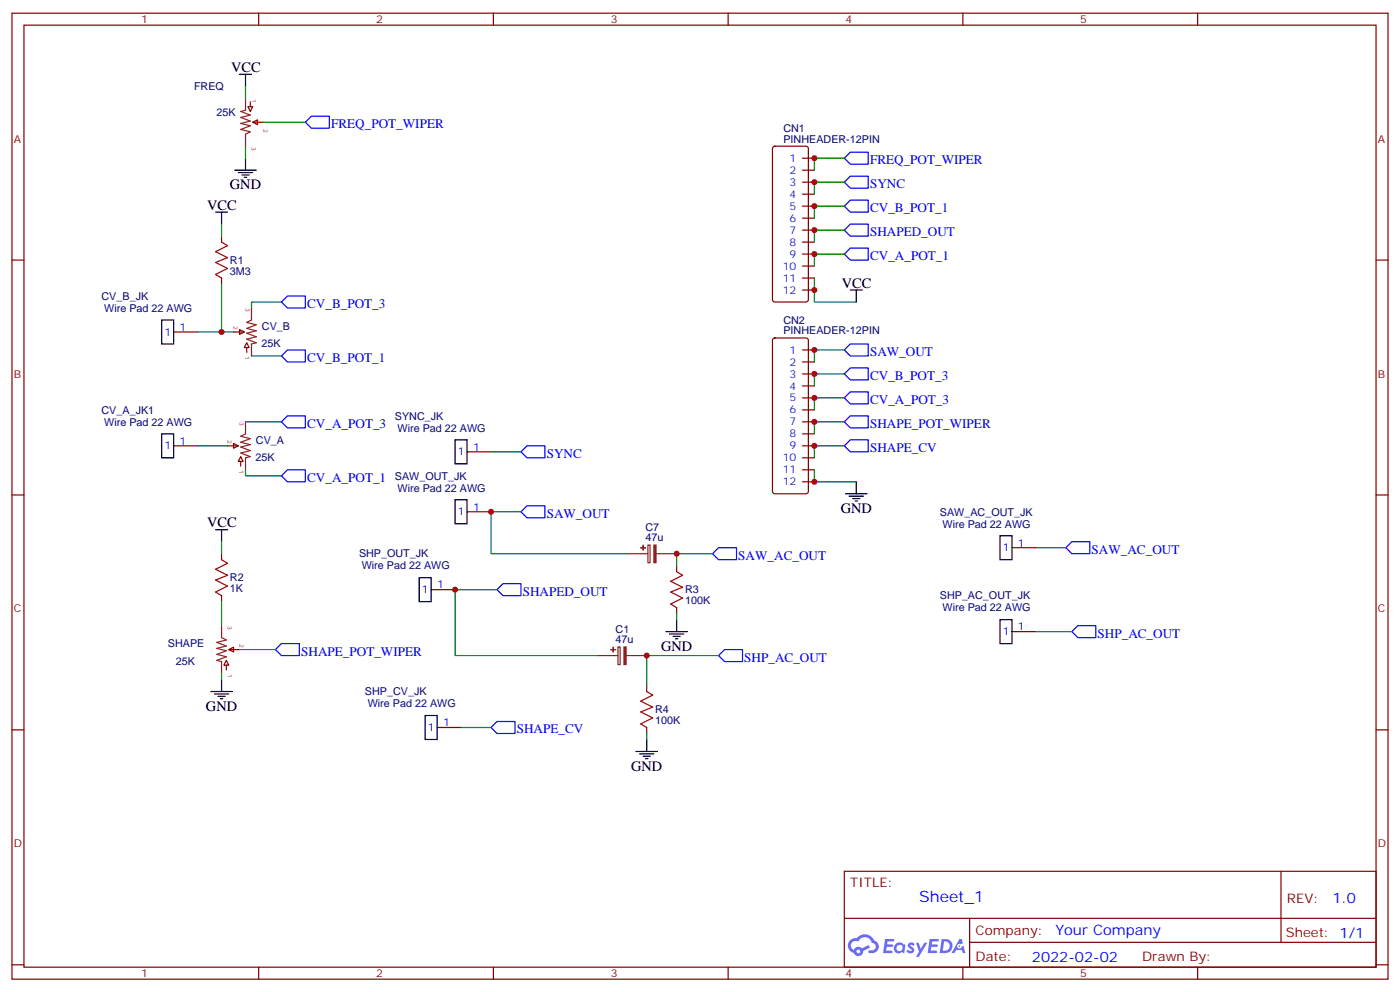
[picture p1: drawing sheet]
<svg xmlns="http://www.w3.org/2000/svg" width="412mm" height="292mm" viewBox="0 0 412 292" stroke-linecap="round" stroke-linejoin="round" font-family="sans-serif">
<g fill="none" stroke="#870000" stroke-width=".35">
<path d="M3.5 3.9h405.4v284.3h-405.4zM7.1 7.4h398.2v277.3h-398.2zM76.2 3.9v3.5M145.3 3.9v3.5M214.5 3.9v3.5M283.6 3.9v3.5M352.8 3.9v3.5M3.5 76.6h3.6M405.3 76.6h3.6M3.5 145.7h3.6M405.3 145.7h3.6M3.5 214.8h3.6"/>
<path d="M405.3 214.8h3.6M248.7 256.5h156.6v28.2h-156.6zM377.3 256.5v20.9M248.7 270.3h156.5M285.6 277.4h119.6M285.6 270.3v14.1M3.5 284h3.6M76.2 284.7v3.5M145.3 284.7v3.5M214.5 284.7v3.5M283.6 284.7v3.5M352.8 284.7v3.5"/>
<path d="M405.3 284h3.6"/>
</g>
<g fill="#5487ff">
<path d="M267.7 277.6a1.22 1.22 0 0 1 1.7 .3l-.4 .6a.47 .47 0 0 0-.3-.4 .47 .47 0 0 0-.5 .2l.1 .2a1.14 1.14 0 0 1 .8 1.8 1.14 1.14 0 0 1-1.9-.1l-.2-.1 .5-.6 .7 .4a.29 .29 0 0 0 .3-.2 .29 .29 0 0 0-.2-.3 1.04 1.04 0 0 1-.6-1.8z"/>
<path d="M260.7 276.4h2.4l.3 .2-.2 .5h-1.8l-.1 .9h1.5l.3 .4-.3 .3h-1.6l-.2 1.1 1.7 .1 .2 .3-.2 .3-2.6 .1z"/>
<path d="M273.8 276.4h2.4l.3 .2-.1 .5h-1.8l-.2 .9h1.6l.3 .4-.4 .3h-1.6l-.1 1.1 1.7 .1 .2 .3-.2 .3h-2.6z"/>
<path d="M282.6 276.4h.7l.3 1.3-.6 .3a.69 .69 0 0 0-1 .2 .69 .69 0 0 0 .4 1 .69 .69 0 0 0 .9-.6l.5-.3 .6 2.2h-.8l-.2-.8h-1.8l-.5 .8h-.8z"/>
<path d="M269.8 277.5h.8l.6 1.8 1.1-1.8h.9l-2.6 4.2h-.8l.9-1.6z"/>
<path d="M277.4 276.4l-.6 4.2h1.3a2.11 2.11 0 0 0 2.5-2.2 2.11 2.11 0 0 0-2.5-2zM278.1 277.1a1.39 1.39 0 0 1 1.7 1.5 1.39 1.39 0 0 1-1.8 1.2h-.3z"/>
<path d="M263.7 278a1.54 1.54 0 0 0-.1 2.2 1.54 1.54 0 0 0 2.2 .1l.6 .3 .3-2.3-.2-.3h-.4a1.49 1.49 0 0 0-2.4 0zM264 279a.94 .94 0 0 1 1.8 0 .94 .94 0 0 1-1.8 0z"/>
<path d="M250.4 276.8a2.18 2.18 0 0 0 1.1 3.7 1.44 1.44 0 0 0 1.6 .9 1.44 1.44 0 0 0 1.2-1.5l2-1-.5-.7-1.9 1a1.47 1.47 0 0 0-2.4 .4 1.39 1.39 0 0 1-.7-1.9 1.39 1.39 0 0 1 2-.5 2.12 2.12 0 0 1 2.2-1.3 2.12 2.12 0 0 1 1.9 1.7 1.14 1.14 0 0 1 1.1 1.4 1.14 1.14 0 0 1-1.7 .7 .43 .43 0 0 0-.5 .4 .43 .43 0 0 0 .4 .5 1.98 1.98 0 0 0 2.5-1.3 1.98 1.98 0 0 0-1.2-2.5 3.1 3.1 0 0 0-5.3-.7l-.9 .1zM252.3 280.1a.55 .55 0 0 1 1.1 0 .55 .55 0 0 1-1.1 0z"/>
<circle cx="282.6" cy="278.5" r=".26"/>
</g>
<path d="M72.3 28.9v3.6l-1.4 .3 2.8 1.1-2.8 .7 2.8 1-2.8 .7 2.8 .7-2.8 1.1 2.8 .7-1.4 .7v3.5M74.1 90.7v3.5l-1.4 .7 2.8 .7-2.8 1.1 2.8 .7-2.8 .7 2.8 1-2.8 .7 2.8 1.1-1.4 .3v3.6M72.3 124.2v3.5l-1.4 .7 2.8 .7-2.8 1.1 2.8 .7-2.8 .7 2.8 1-2.8 .7 2.8 1.1-1.4 .4v3.5M185.2 163h5.7M190.9 160.4h.6v5.2h-.6zM193.3 163h6M65.3 184.1v3.6l1.4 .7-2.8 .7 2.8 1-2.8 .8 2.8 .7-2.8 1 2.8 .7-2.8 1.1 1.4 .3v3.6M176.4 193h5.6M182 190.4h.7v5.2h-.7zM184.5 193h6" fill="none" stroke="#8c2424" stroke-width=".35"/>
<g fill="none" stroke="#870000" stroke-width=".35">
<path d="M73 31.4h1.4l-.7 1.4zM73.7 30v1.4M74.4 36l1.4-.7v1.4zM74.4 36h3.2M227.8 43.2l.4-.2h9.2l.7 .5v44.7l-.2 .5-.5 .2h-9.2l-.5-.2-.2-.5v-44.5zM236.4 46.6h3.5M236.4 50.1h3.5M236.4 53.6h3.5M236.4 57.1h3.5M65.3 69.5v1.8M236.4 60.7h3.5M236.4 64.2h3.5"/>
<path d="M236.4 67.7h3.5M236.4 71.3h3.5M236.4 74.8h3.5M236.4 78.3h3.5M51.2 97.7h7M65.3 81.8v1.8M68.8 97.7h3.2M70.6 97l1.4 .7-1.4 .7zM227.8 99.7l.4-.2h9.2l.7 .4v44.7l-.2 .5-.5 .2h-9.2l-.5-.2-.2-.5v-44.4zM236.4 81.8h3.5M236.4 85.4h3.5M72.7 100.9l.7 1.4h-1.4z"/>
<path d="M72.7 102.3v1.4M236.4 103h3.5M236.4 106.5h3.5M236.4 110.1h3.5M236.4 113.6h3.5M236.4 117.1h3.5M51.2 131.2h7M67 131.2h3.2M68.8 130.5l1.4 .7-1.4 .7zM70.9 134.4l.7 1.4h-1.4zM70.9 135.8v1.4M137.6 133h7"/>
<path d="M236.4 131.2h3.5M236.4 120.6h3.5M236.4 124.2h3.5M236.4 127.7h3.5M236.4 134.8h3.5M236.4 138.3h3.5M137.6 150.6h7M236.4 141.8h3.5M65.3 163v1.7M65.3 175.3v1.8M127 173.6h7.1M199.3 166.5v1.8"/>
<path d="M199.3 178.9v1.7M298.1 161.2h7.1M66.7 194.4l.7 1.4h-1.4zM66.7 195.8v1.4M67.4 191.2l1.4-.7v1.4zM67.4 191.2h3.2M298.1 185.9h7.1M128.8 214.1h7M190.5 201.8v1.8M190.5 214.1v1.8"/>
</g>
<g fill="none" stroke="#000" stroke-width=".35">
<path d="M70.6 21.9h3.5M72.3 21.9v3.5M69.1 50.1h6.4M70.2 50.8h4.2M71.3 51.5h2.1M72 52.2h.7M72.3 46.6v3.5M63.5 62.4h3.5M65.3 62.4v3.6M47.6 94.2h3.6v7h-3.6zM250.5 85.4h3.5M252.2 85.4v3.5"/>
<path d="M47.6 127.7h3.6v7.1h-3.6zM134.1 129.5h3.5v7h-3.5zM63.5 155.9h3.5M65.3 155.9v3.6M134.1 147.1h3.5v7.1h-3.5zM249.1 145.3h6.3M250.1 146h4.3M251.2 146.8h2.1M251.9 147.5h.7M252.2 141.8v3.5M294.6 157.7h3.5v7h-3.5zM123.5 170h3.5v7.1h-3.5z"/>
<path d="M196.1 185.9h6.4M197.2 186.6h4.2M198.3 187.3h2.1M199 188h.7M199.3 182.4v3.5M294.6 182.4h3.5v7h-3.5zM62.1 203.6h6.3M63.1 204.3h4.3M64.2 205h2.1M64.9 205.7h.7M65.3 200v3.6M125.2 210.6h3.6v7.1h-3.6z"/>
<path d="M190.5 217.7v3.5M187.3 221.2h6.4M188.4 221.9h4.2M189.4 222.6h2.2M190.1 223.3h.8"/>
</g>
<g fill="none" stroke="#00f" stroke-width=".35">
<path d="M90 36l1.7-1.8h5.3v3.5h-5.3zM250.5 44.8h5.3v3.5h-5.3l-1.8-1.7zM250.5 51.9h5.3v3.5h-5.3l-1.8-1.8zM250.5 58.9h5.3v3.5h-5.3l-1.8-1.7zM250.5 66h5.3v3.5h-5.3l-1.8-1.8zM250.5 73h5.3v3.6h-5.3l-1.8-1.8zM84.7 87.1h5.3v3.6h-5.3l-1.8-1.8zM84.7 103h5.3v3.5h-5.3l-1.8-1.7zM250.5 101.2h5.3v3.6h-5.3l-1.8-1.8zM250.5 108.3h5.3v3.5h-5.3l-1.8-1.7zM250.5 115.4h5.3v3.5h-5.3l-1.8-1.8zM84.7 122.4h5.3v3.5h-5.3l-1.8-1.7z"/>
<path d="M84.7 138.3h5.3v3.5h-5.3l-1.8-1.7zM155.2 131.2h5.3v3.6h-5.3l-1.7-1.8zM250.5 122.4h5.3v3.5h-5.3l-1.8-1.7zM250.5 129.5h5.3v3.5h-5.3l-1.8-1.8zM155.2 148.9h5.3v3.5h-5.3l-1.7-1.8zM315.7 159.5h5.3v3.5h-5.3l-1.7-1.8zM148.2 171.8h5.3v3.5h-5.3l-1.8-1.7zM211.7 161.2h5.3v3.5h-5.3l-1.8-1.7zM82.9 189.4h5.3v3.6h-5.3l-1.8-1.8zM213.4 191.2h5.3v3.5h-5.3l-1.7-1.7zM317.5 184.1h5.3v3.6h-5.3l-1.8-1.8zM146.4 212.4h5.3v3.5h-5.3l-1.8-1.8z"/>
</g>
<g fill="none" stroke="#008700" stroke-width=".35">
<path d="M72.3 25.4v3.5M77.6 36h12.4M72.3 43v3.6M248.7 46.6h-8.8v3.5M248.7 53.6h-8.8v3.5M65.3 66v3.5M248.7 60.7h-8.8v3.5M248.7 67.7h-8.8v3.6M248.7 74.8h-8.8v3.5M58.2 97.7h7.1M65.3 83.6v14.1h3.5M82.9 88.9h-8.8v1.8"/>
<path d="M239.9 81.8v7.1h12.3M74.1 104.8h8.8M248.7 103h-8.8v3.5M248.7 110.1h-8.8v3.5M248.7 117.1h-8.8v3.5M58.2 131.2h8.8M72.3 138.3v1.8h10.6M72.3 124.2h10.6M144.6 133h8.9M239.9 138.3v3.5h12.3M248.7 124.2h-8.8v3.5M248.7 131.2h-8.8v3.6"/>
<path d="M65.3 159.5v3.5M153.5 150.6h-8.9v12.4h40.6M65.3 177.1v7M146.4 173.6h-12.3v19.4h42.3M209.9 163h-10.6v3.5M305.2 161.2h8.8M65.3 198.3v1.7M70.6 191.2h10.5M199.3 180.6v1.8M211.7 193h-21.2v8.8M305.2 185.9h10.5M135.8 214.1h8.8"/>
<path d="M190.5 215.9v1.8"/>
</g>
<path d="M65.3 71.3l1.7 1-3.5 1.8 3.5 1.7-3.5 1.5 3.5 1.7-3.5 1.8 1.8 1M65.3 164.7l1.7 1.1-3.5 1.8 3.5 1.7-3.5 1.4 3.5 1.8-3.5 1.8 1.8 1M199.3 168.3l1.8 1-3.5 1.8 3.5 1.8-3.5 1.4 3.5 1.7-3.5 1.8 1.7 1.1M190.5 203.6l1.8 1-3.6 1.8 3.6 1.7-3.6 1.5 3.6 1.7-3.6 1.8 1.8 1" fill="none" stroke="#a10000" stroke-width=".35"/>
<g fill="#8c2424" stroke="#8c2424" stroke-width=".35">
<path d="M192.6 160.4h.7v5.2h-.7z"/>
<path d="M189.4 160.5l.1 1.4z"/>
<path d="M188.7 161.2l1.4 .1z"/>
<path d="M183.8 190.4h.6v5.2h-.6z"/>
<path d="M180.6 190.5l.1 1.4z"/>
<path d="M179.9 191.2h1.4z"/>
</g>
<g fill="#c00">
<circle cx="65.3" cy="97.7" r=".88"/>
<circle cx="144.6" cy="150.6" r=".88"/>
<circle cx="199.3" cy="163" r=".88"/>
<circle cx="134.1" cy="173.6" r=".88"/>
<circle cx="190.5" cy="193" r=".88"/>
<circle cx="239.9" cy="46.6" r=".88"/>
<circle cx="239.9" cy="53.6" r=".88"/>
<circle cx="239.9" cy="60.7" r=".88"/>
<circle cx="239.9" cy="67.7" r=".88"/>
<circle cx="239.9" cy="74.8" r=".88"/>
<circle cx="239.9" cy="85.4" r=".88"/>
<circle cx="239.9" cy="103" r=".88"/>
<circle cx="239.9" cy="110.1" r=".88"/>
<circle cx="239.9" cy="117.1" r=".88"/>
<circle cx="239.9" cy="124.2" r=".88"/>
<circle cx="239.9" cy="131.2" r=".88"/>
<circle cx="239.9" cy="141.8" r=".88"/>
</g>
<text font-size="4.6" fill="#00f" x="270.8" y="265.5">Sheet_1</text>
<g font-size="4.2">
<text x="68.1" y="21.2">VCC</text>
<text x="67.7" y="55.7">GND</text>
<text x="61" y="61.7">VCC</text>
<text x="248" y="84.7">VCC</text>
<text x="61" y="155.2">VCC</text>
<text x="247.6" y="151">GND</text>
<text x="194.7" y="191.6">GND</text>
<text x="60.7" y="209.2">GND</text>
<text x="185.9" y="226.8">GND</text>
</g>
<g font-size="4.2" fill="#00f">
<text x="392.5" y="265.7">1.0</text>
<text x="310.9" y="275.3">Your Company</text>
<text x="304" y="283.1">2022-02-02</text>
</g>
<g font-size="3.9" fill="#00f">
<text x="97.5" y="37.7">FREQ_POT_WIPER</text>
<text x="256.3" y="48.3">FREQ_POT_WIPER</text>
<text x="256.3" y="55.4">SYNC</text>
<text x="256.3" y="62.4">CV_B_POT_1</text>
<text x="256.3" y="69.5">SHAPED_OUT</text>
<text x="256.3" y="76.6">CV_A_POT_1</text>
<text x="90.5" y="90.7">CV_B_POT_3</text>
<text x="90.5" y="106.5">CV_B_POT_1</text>
<text x="256.3" y="104.8">SAW_OUT</text>
<text x="256.3" y="111.8">CV_B_POT_3</text>
<text x="256.3" y="118.9">CV_A_POT_3</text>
<text x="90.5" y="125.9">CV_A_POT_3</text>
<text x="256.3" y="125.9">SHAPE_POT_WIPER</text>
<text x="161" y="134.8">SYNC</text>
<text x="256.3" y="133">SHAPE_CV</text>
<text x="90.5" y="141.8">CV_A_POT_1</text>
<text x="161" y="152.4">SAW_OUT</text>
<text x="217.5" y="164.7">SAW_AC_OUT</text>
<text x="321.6" y="163">SAW_AC_OUT</text>
<text x="154" y="175.3">SHAPED_OUT</text>
<text x="323.3" y="187.7">SHP_AC_OUT</text>
<text x="88.7" y="193">SHAPE_POT_WIPER</text>
<text x="219.3" y="194.7">SHP_AC_OUT</text>
<text x="152.2" y="215.9">SHAPE_CV</text>
</g>
<g font-size="3.9" fill="#800">
<text x="250.5" y="261.1">TITLE:</text>
<text x="379.1" y="265.7">REV:</text>
<text x="287.4" y="275.3">Company:</text>
<text x="378.7" y="275.9">Sheet: 1/1</text>
<text x="287.4" y="282.9">Date:</text>
<text x="336.4" y="283">Drawn By:</text>
</g>
<g font-size="3.2" fill="#800">
<text x="41.6" y="6.9">1</text>
<text x="110.8" y="6.9">2</text>
<text x="179.9" y="6.9">3</text>
<text x="249.1" y="6.9">4</text>
<text x="318.2" y="6.9">5</text>
<text x="4.1" y="42">A</text>
<text x="405.9" y="42">A</text>
<text x="4.1" y="111.1">B</text>
<text x="405.9" y="111.1">B</text>
<text x="4.1" y="180.3">C</text>
<text x="405.9" y="180.3">C</text>
<text x="4.1" y="249.4">D</text>
<text x="405.9" y="249.4">D</text>
<text x="41.6" y="287.7">1</text>
<text x="110.8" y="287.7">2</text>
<text x="179.9" y="287.7">3</text>
<text x="249.1" y="287.7">4</text>
<text x="318.2" y="287.7">5</text>
</g>
<g font-size="3.2" fill="#000080">
<text x="57.2" y="26.5">FREQ</text>
<text x="63.8" y="34.1">25K</text>
<text x="230.8" y="42">PINHEADER-12PIN</text>
<text x="230.8" y="38.9">CN1</text>
<text x="67.7" y="77.7">R1</text>
<text x="67.7" y="80.9">3M3</text>
<text x="29.9" y="88.2">CV_B_JK</text>
<text x="30.7" y="91.8">Wire Pad 22 AWG</text>
<text x="230.8" y="95.3">CN2</text>
<text x="77.1" y="97.1">CV_B</text>
<text x="230.8" y="98.4">PINHEADER-12PIN</text>
<text x="77" y="102.1">25K</text>
<text x="29.9" y="121.8">CV_A_JK1</text>
<text x="30.7" y="125.3">Wire Pad 22 AWG</text>
<text x="116.3" y="123.5">SYNC_JK</text>
<text x="75.4" y="130.6">CV_A</text>
<text x="117.1" y="127.1">Wire Pad 22 AWG</text>
<text x="75.2" y="135.6">25K</text>
<text x="116.3" y="141.2">SAW_OUT_JK</text>
<text x="117.1" y="144.7">Wire Pad 22 AWG</text>
<text x="276.8" y="151.7">SAW_AC_OUT_JK</text>
<text x="277.7" y="155.3">Wire Pad 22 AWG</text>
<text x="190.2" y="159.4">47u</text>
<text x="190.2" y="156.2">C7</text>
<text x="105.8" y="164.1">SHP_OUT_JK</text>
<text x="106.6" y="167.6">Wire Pad 22 AWG</text>
<text x="67.7" y="171.2">R2</text>
<text x="67.7" y="174.4">1K</text>
<text x="201.8" y="177.9">100K</text>
<text x="201.8" y="174.7">R3</text>
<text x="276.8" y="176.4">SHP_AC_OUT_JK</text>
<text x="277.7" y="180">Wire Pad 22 AWG</text>
<text x="49.5" y="190.6">SHAPE</text>
<text x="181.3" y="189.4">47u</text>
<text x="181.3" y="186.2">C1</text>
<text x="51.8" y="195.8">25K</text>
<text x="107.5" y="204.7">SHP_CV_JK</text>
<text x="108.3" y="208.2">Wire Pad 22 AWG</text>
<text x="193" y="210">R4</text>
<text x="193" y="213.2">100K</text>
</g>
<g font-size="3.2" fill="#03c">
<text x="232.6" y="47.6">1</text>
<text x="232.6" y="51.2">2</text>
<text x="232.6" y="54.7">3</text>
<text x="232.6" y="58.2">4</text>
<text x="232.6" y="61.7">5</text>
<text x="232.6" y="65.3">6</text>
<text x="232.6" y="68.8">7</text>
<text x="232.6" y="72.3">8</text>
<text x="232.6" y="75.8">9</text>
<text x="230.6" y="79.4">10</text>
<text x="230.6" y="82.9">11</text>
<text x="230.6" y="86.4">12</text>
<text x="232.6" y="104.1">1</text>
<text x="232.6" y="107.6">2</text>
<text x="232.6" y="111.1">3</text>
<text x="232.6" y="114.7">4</text>
<text x="232.6" y="118.2">5</text>
<text x="232.6" y="121.7">6</text>
<text x="232.6" y="125.2">7</text>
<text x="232.6" y="128.8">8</text>
<text x="230.6" y="135.8">10</text>
<text x="232.6" y="132.3">9</text>
<text x="230.6" y="139.3">11</text>
<text x="230.6" y="142.9">12</text>
</g>
<g font-size="3.2" fill="#00f">
<text x="48.4" y="98.8">1</text>
<text x="52.9" y="97.4">1</text>
<text x="52.9" y="130.9">1</text>
<text x="48.4" y="132.3">1</text>
<text x="134.9" y="134.1">1</text>
<text x="139.3" y="132.6">1</text>
<text x="134.9" y="151.7">1</text>
<text x="139.3" y="150.3">1</text>
<text x="299.9" y="160.9">1</text>
<text x="295.4" y="162.3">1</text>
<text x="128.8" y="173.2">1</text>
<text x="124.3" y="174.6">1</text>
<text x="299.9" y="185.6">1</text>
<text x="295.4" y="187">1</text>
<text x="126" y="215.2">1</text>
<text x="130.5" y="213.8">1</text>
</g>
<g font-size="1.8" fill="#8d2323">
<text x="74.2" y="29.2" transform="rotate(90 74.2 29.2)">1</text>
<text x="77.6" y="38" transform="rotate(90 77.6 38)">2</text>
<text x="74.1" y="43.3" transform="rotate(90 74.1 43.3)">3</text>
<text x="68.8" y="96" transform="rotate(90 68.8 96)">2</text>
<text x="72.3" y="90.7" transform="rotate(90 72.3 90.7)">3</text>
<text x="72.3" y="104.8" transform="rotate(90 72.3 104.8)">1</text>
<text x="70.6" y="124.2" transform="rotate(90 70.6 124.2)">3</text>
<text x="67" y="129.5" transform="rotate(90 67 129.5)">2</text>
<text x="70.5" y="138.3" transform="rotate(90 70.5 138.3)">1</text>
<text x="67" y="184.1" transform="rotate(90 67 184.1)">3</text>
<text x="70.6" y="189.4" transform="rotate(90 70.6 189.4)">2</text>
<text x="67.1" y="198.3" transform="rotate(90 67.1 198.3)">1</text>
</g>
</svg>
